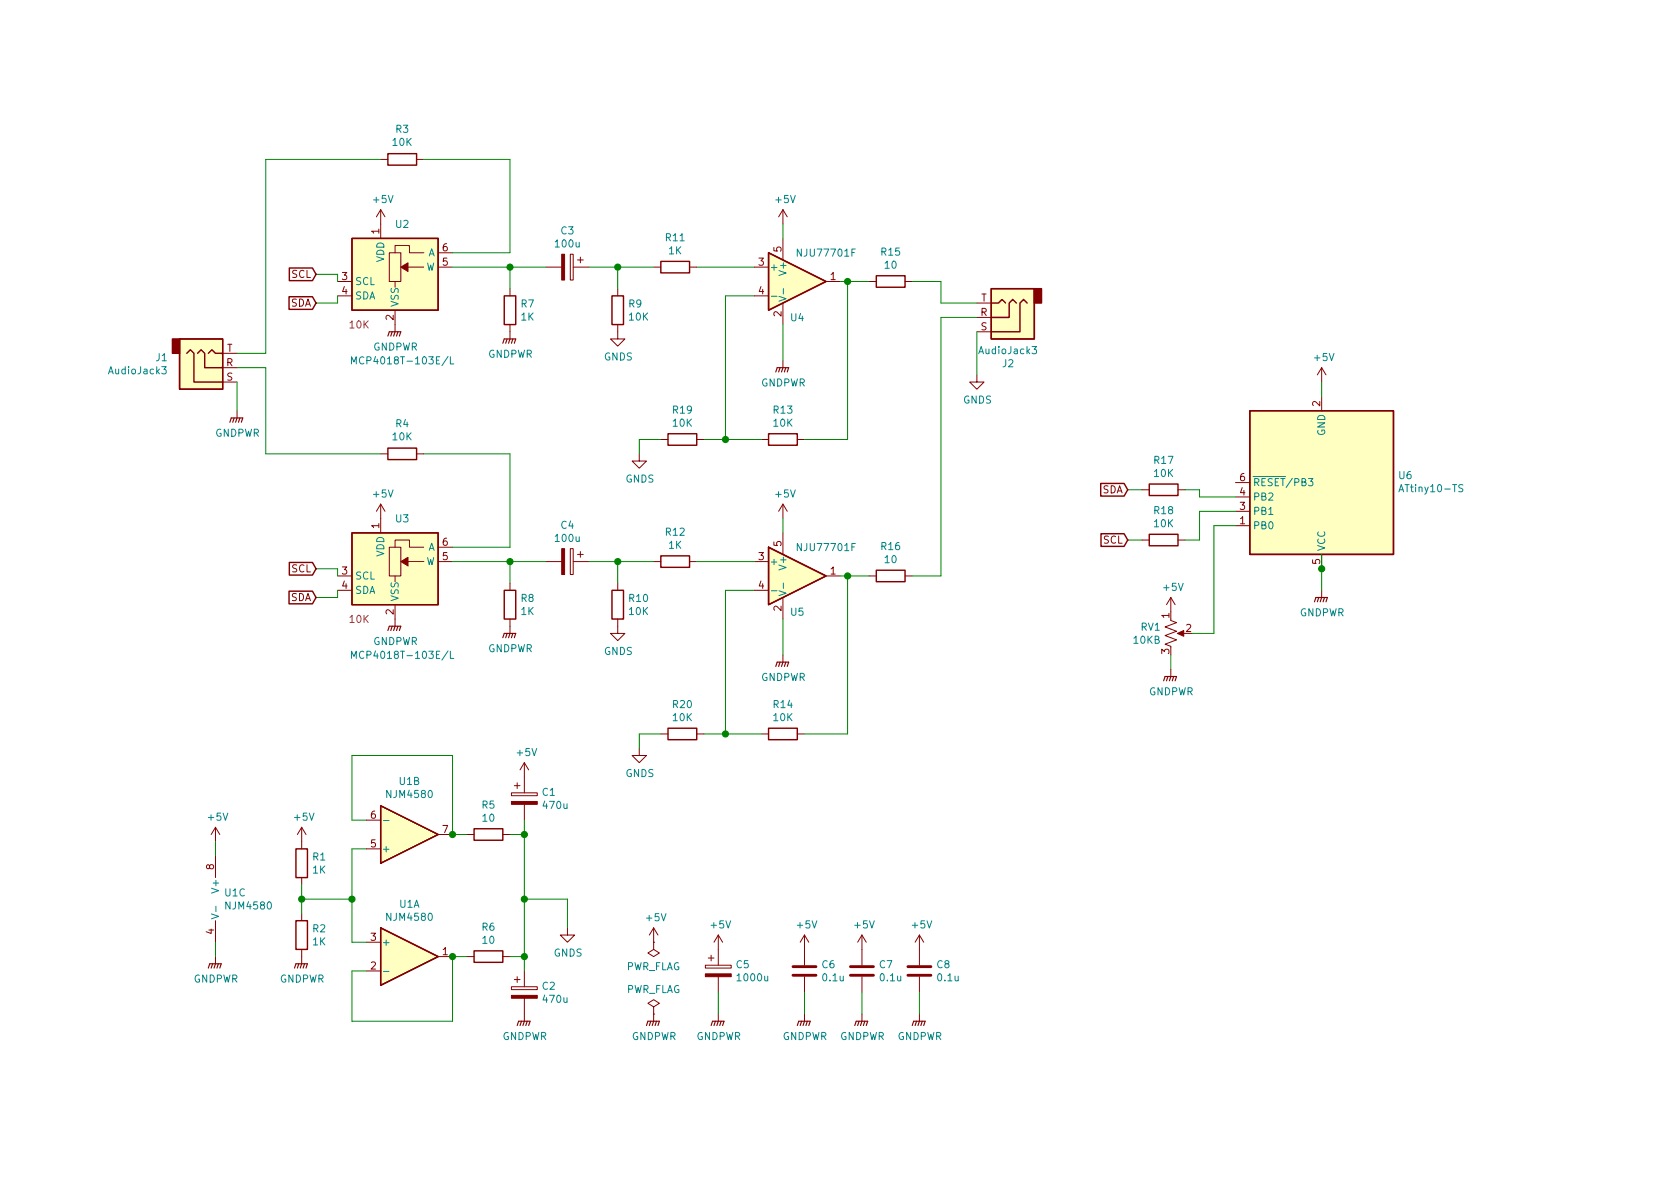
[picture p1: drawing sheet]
<svg xmlns="http://www.w3.org/2000/svg" width="297mm" height="210mm" viewBox="0 0 297 210" stroke-linecap="round" stroke-linejoin="round" font-family="sans-serif">
<g fill="none" stroke="#840000" stroke-width=".18">
<path d="M67.3 28.2h1.3M67.3 37.1l-.8 1.2M67.3 37.1v5.1M67.3 37.1l.8 1.2M73.7 28.2h1.2M138.4 37.1v2.5M138.4 37.1l-.7 1.2M138.4 37.1l.8 1.2M59.7 49.8h2.5M59.7 52.3h2.5M68.8 44.7h2.1v5.1h-2.1zM69.8 44.7v-1.3h2.6v1.3h2.5"/>
<path d="M69.8 49.8v1M69.8 54.9v3.8M72.1 47.2h2.8M77.5 47.2h2.5M77.5 44.7h2.5M90.2 51v1.3M90.2 57.4v2.5M96.5 47.2h2.8M100.8 45h.5v4.5h-.5zM101.3 47.2h2.8M102.1 46h1M102.6 45.5v1"/>
<path d="M109.2 57.4v2.5h1.3l-1.3 1.3-1.3-1.3h1.3M109.2 51v1.3M115.6 47.2h1.2M121.9 47.2h1.3M133.3 47.2h2.6M133.3 52.3h2.6M138.4 42.2v3.8M138.4 53.6v3.8M146 49.8h2.6M153.7 49.8h1.2M160 49.8h1.3M172.7 56.1h2.6"/>
<path d="M172.7 58.7h2.6M172.7 53.6h2.6M39.4 65h2.5M39.4 67.6h2.5M39.4 62.5h2.5M41.9 72.6v1.3M116.8 77.7h1.3M123.2 77.7h1.3M134.6 77.7h1.3M138.4 63.7v1.3M141 77.7h1.2M172.7 66.3v1.3h1.3l-1.3 1.2-1.3-1.2h1.3"/>
<path d="M233.7 65v2.6M233.7 70.1v2.5M233.7 65l-.8 1.3M233.7 65l.7 1.3M67.3 89.1v5.1M67.3 80.3h1.3M67.3 89.1l-.8 1.3M67.3 89.1l.8 1.3M68.8 96.8h2.1v5h-2.1zM69.8 96.8v-1.3h2.6v1.3h2.5M72.1 99.3h2.8M73.7 80.3h1.2"/>
<path d="M77.5 99.3h2.5M77.5 96.8h2.5M96.5 99.3h2.8M100.8 97h.5v4.6h-.5zM101.3 99.3h2.8M102.1 98h1M102.6 97.5v1M113 80.3v1.2h1.3l-1.3 1.3-1.2-1.3h1.2M115.6 99.3h1.2M121.9 99.3h1.3M133.3 99.3h2.6M138.4 89.1v2.6"/>
<path d="M138.4 94.2v3.8M138.4 89.1l-.7 1.3M138.4 89.1l.8 1.3M201.9 86.6h1.3M201.9 95.5h1.3M208.3 86.6h1.2M208.3 95.5h1.2M218.4 93h2.6M218.4 90.4h2.6M218.4 87.9h2.6M218.4 85.3h2.6M233.7 98v2.6"/>
<path d="M59.7 101.8h2.5M59.7 104.4h2.5M69.8 101.8v1.1M69.8 106.9v3.8M90.2 103.1v1.3M90.2 109.5v2.5M109.2 109.5v2.5h1.3l-1.3 1.3-1.3-1.3h1.3M109.2 103.1v1.3M133.3 104.4h2.6M138.4 105.7v3.8M138.4 115.8v1.3M146 101.8h2.6"/>
<path d="M153.7 101.8h1.2M160 101.8h1.3M207 109.7l1 .4-2 .8 2 .7-2 .8 2 .8-2 .7 1 .4M207 105.7v2.5M207 118.4v1.2M207 105.7l-.8 1.2M207 105.7l.8 1.2M208.5 112h1M233.7 104.4v1.3M90.9 138.9h1M91.4 138.4v1M92.7 134.9v5.3"/>
<path d="M92.7 134.9l-.8 1.2M92.7 134.9l.8 1.2M113 132.3v1.3h1.3l-1.3 1.3-1.2-1.3h1.2M116.8 129.8h1.3M123.2 129.8h1.3M134.6 129.8h1.3M141 129.8h1.2M38.1 146.3l-.8 1.3M38.1 146.3v2.5M38.1 151.4v3.8M38.1 146.3l.8 1.3M53.3 146.3v3.8"/>
<path d="M53.3 155.2v1.3M53.3 146.3l-.7 1.3M53.3 146.3l.8 1.3M64.8 150.1h2.5M64.8 145h2.5M77.5 147.6h2.5M82.5 147.6h1.3M88.9 147.6h1.3M90.4 140.2h4.6v.5h-4.6zM92.7 142.2v2.8M38.1 162.8v3.8M38.1 169.2v1.2"/>
<path d="M53.3 161.5v1.3M53.3 167.9v2.5M64.8 171.7h2.5M64.8 166.6h2.5M77.5 169.2h2.5M82.5 169.2h1.3M88.9 169.2h1.3M90.4 174.5h4.6v.5h-4.6zM90.9 173.2h1M91.4 172.7v1M92.7 171.7v2.8M92.7 176.5v4.1"/>
<path d="M100.3 164.1v1.2h1.3l-1.3 1.3-1.2-1.3h1.2M115.6 178l1-.6-1-.6-1 .6 1 .6v1.3M115.6 179.3h.1M115.6 166.6v1.3l1 .6-1 .7-1-.7 1-.6M115.6 166.6h.1M115.6 164.1l-.8 1.2M115.6 164.1v2.5M115.6 179.3v1.3M115.6 164.1l.7 1.2M124.7 170.7h4.6v.5h-4.6zM125.2 169.4h1M125.7 168.9v1"/>
<path d="M127 165.3v5.4M127 172.7v2.8M127 179.3v1.3M127 165.3l-.8 1.3M127 165.3l.8 1.3M142.2 165.3v5.4M142.2 172.7v2.8M142.2 179.3v1.3M142.2 165.3l-.7 1.3M142.2 165.3l.8 1.3M152.4 165.3v5.4M152.4 172.7v2.8"/>
<path d="M152.4 179.3v1.3M152.4 165.3l-.8 1.3M152.4 165.3l.8 1.3M162.6 165.3v5.4M162.6 172.7v2.8M162.6 179.3v1.3M162.6 165.3l-.8 1.3M162.6 165.3l.7 1.3"/>
</g>
<g fill="none" stroke="#840000" stroke-width=".2">
<path d="M68.6 59.4l.2-.7h2.1l-.3 .7M69.3 58.7l-.2 .7M69.8 58.7l-.2 .7M70.4 58.7l-.3 .7M89.7 59.9l-.3 .8M90.2 59.9l-.3 .8M90.7 59.9l-.3 .8M40.6 74.7l.3-.8h2l-.2 .8M41.4 73.9l-.3 .8M41.9 73.9l-.2 .8M42.4 73.9l-.2 .8M88.9 60.7l.3-.8h2l-.3 .8"/>
<path d="M137.2 65.8l.2-.8h2l-.2 .8M137.9 65l-.2 .8M138.4 65l-.2 .8M138.9 65l-.2 .8M68.6 111.5l.2-.8h2.1l-.3 .8M69.3 110.7l-.2 .8M69.8 110.7l-.2 .8M70.4 110.7l-.3 .8M88.9 112.8l.3-.8h2l-.3 .8M89.7 112l-.3 .8M90.2 112l-.3 .8M90.7 112l-.3 .8"/>
<path d="M137.2 117.9l.2-.8h2l-.2 .8M137.9 117.1l-.2 .8M138.4 117.1l-.2 .8M138.9 117.1l-.2 .8M206.5 119.6l-.3 .8M207 119.6l-.2 .8M207.5 119.6l-.2 .8M232.4 106.4l.3-.7h2l-.3 .7M233.2 105.7l-.3 .7M233.7 105.7l-.3 .7M234.2 105.7l-.3 .7M205.7 120.4l.3-.8h2l-.2 .8"/>
<path d="M36.8 171.2l.3-.8h2l-.2 .8M37.6 170.4l-.3 .8M38.1 170.4l-.3 .8M38.6 170.4l-.2 .8M52.1 171.2l.2-.8h2.1l-.3 .8M52.8 170.4l-.2 .8M53.3 170.4l-.2 .8M53.8 170.4l-.2 .8M91.4 181.4l.3-.8h2l-.2 .8M92.2 180.6l-.3 .8M92.7 180.6l-.2 .8M93.2 180.6l-.2 .8"/>
<path d="M114.3 181.4l.3-.8h2l-.3 .8M115.1 180.6l-.3 .8M115.6 180.6l-.3 .8M116.1 180.6l-.3 .8M125.7 181.4l.3-.8h2l-.2 .8M126.5 180.6l-.3 .8M127 180.6l-.3 .8M127.5 180.6l-.2 .8M141 181.4l.2-.8h2.1l-.3 .8M141.7 180.6l-.2 .8M142.2 180.6l-.2 .8M142.7 180.6l-.2 .8"/>
<path d="M151.1 181.4l.3-.8h2l-.2 .8M151.9 180.6l-.3 .8M152.4 180.6l-.3 .8M152.9 180.6l-.2 .8M161.3 181.4l.2-.8h2.1l-.3 .8M162.1 180.6l-.3 .8M162.6 180.6l-.3 .8M163.1 180.6l-.3 .8"/>
</g>
<g fill="none" stroke="#840000" stroke-width=".25">
<path d="M68.6 27.2h5.1v2h-5.1zM31.7 59.9h7.7v8.9h-7.7zM51.1 52.5h4.1l.7 1.1-.7 1.1h-4.1zM51.2 47.4h4l.7 1.1-.7 1.1h-4zM62.2 42.2h15.3v12.7h-15.3zM89.2 52.3h2v5.1h-2zM108.2 52.3h2v5.1h-2zM116.8 46.2h5.1v2.1h-5.1zM135.9 44.7l10.1 5.1-10.1 5.1zM154.9 48.8h5.1v2h-5.1zM175.3 51h7.6v8.9h-7.6zM175.3 53.6h1.2l.7-.6 .6 .6"/>
<path d="M179.7 53.6l-.6-.6-.7 .6v2.5h-3.1M181.6 53.6l-.6-.6-.7 .6v5.1h-5M33 62.5l.7-.7 .6 .7v5.1h5.1M34.9 62.5l.7-.7 .6 .7v2.5h3.2M36.8 62.5l.7-.7 .6 .7h1.3M68.6 79.2h5.1v2.1h-5.1zM118.1 76.7h5.1v2h-5.1zM135.9 76.7h5.1v2h-5.1zM221 72.6h25.4v25.4h-25.4zM51.2 99.5h4l.7 1.1-.7 1.1h-4zM62.2 94.2h15.3v12.7h-15.3zM116.8 98.3h5.1v2h-5.1z"/>
<path d="M135.9 96.8l10.1 5-10.1 5.1zM194.6 85.5h4.2l.6 1.1-.6 1.1h-4.2zM194.7 94.4h4.1l.6 1.1-.6 1.1h-4.1zM203.2 85.6h5.1v2h-5.1zM203.2 94.5h5.1v2h-5.1zM51.1 104.5h4.1l.7 1.2-.7 1.1h-4.1zM89.2 104.4h2v5.1h-2zM108.2 104.4h2v5.1h-2zM154.9 100.8h5.1v2.1h-5.1zM118.1 128.8h5.1v2h-5.1zM135.9 128.8h5.1v2h-5.1zM52.3 150.1h2.1v5.1h-2.1z"/>
<path d="M67.3 142.5l10.2 5.1-10.2 5zM83.8 146.6h5.1v2h-5.1zM52.3 162.8h2.1v5.1h-2.1zM67.3 164.1l10.2 5.1-10.2 5zM83.8 168.1h5.1v2.1h-5.1z"/>
</g>
<g fill="#ffffc2" stroke="#ffffc2" stroke-width=".18">
<path d="M135.9 44.7l10.1 5.1-10.1 5.1z"/>
<path d="M221 72.6h25.4v25.4h-25.4z"/>
<path d="M62.2 42.2h15.3v12.7h-15.3z"/>
<path d="M135.9 96.8l10.1 5-10.1 5.1z"/>
<path d="M175.3 51h7.6v8.9h-7.6z"/>
<path d="M31.7 59.9h7.7v8.9h-7.7z"/>
<path d="M67.3 142.5l10.2 5.1-10.2 5z"/>
<path d="M67.3 164.1l10.2 5.1-10.2 5z"/>
<path d="M62.2 94.2h15.3v12.7h-15.3z"/>
</g>
<g fill="none" stroke="#008484" stroke-width=".18">
<path d="M136.4 52.4h1M137.7 52.4l1.3 .4-1.3 .5M138.5 51v1M28.6 64.8h.8l-.4 .5 .3 .2v.6h-.5l-.2-.1M62.2 64.4v-1.3l.4 .9 .4-.9v1.3M79.6 63.1v1.3h.6M182.5 61.3h.8l-.4 .5 .3 .1v.6l-.5 .1-.2-.2M231.3 84.6h.8l-.4 .5 .4 .1v.6l-.2 .1-.6-.1M258.6 85.8l-.4-.1-.2 .1-.1 .2 .1 .3 .5 .1 .1 .3-.2 .3-.5-.1M62.2 116.4v-1.2l.4 .9 .4-.9v1.2M79.6 115.2v1.2h.6M136.4 104.5h1"/>
<path d="M137.7 104.5l1.3 .4-1.3 .4M138.5 103.1v1M67.8 145.1h1M37.4 161.6l1.3 .4-1.3 .5M38.2 160.2v1M67.8 171.8h1"/>
</g>
<g fill="#840000" stroke="#840000" stroke-width=".18">
<path d="M99.3 45h.5v4.5h-.5z"/>
<path d="M70.9 47.2l1.2-.7v1.5z"/>
<path d="M124.7 172.2h4.6v.5h-4.6z"/>
<path d="M90.4 141.7h4.6v.5h-4.6z"/>
<path d="M90.4 176h4.6v.5h-4.6z"/>
<path d="M208.2 112l1.1-.5v1z"/>
<path d="M99.3 97h.5v4.6h-.5z"/>
<path d="M70.9 99.3l1.2-.8v1.6z"/>
</g>
<path d="M140.2 172.5h4.1M140.2 170.9h4.1M150.4 172.5h4M150.4 170.9h4M160.5 172.5h4.1M160.5 170.9h4.1" fill="none" stroke="#840000" stroke-width=".51"/>
<g fill="#840000" stroke="#840000" stroke-width=".25">
<path d="M182.9 51h1.2v2.6h-1.2z"/>
<path d="M30.5 59.9h1.2v2.6h-1.2z"/>
</g>
<g fill="none" stroke="#008400" stroke-width=".18">
<path d="M67.3 28.2h-20.3v34.3h-5.1M74.9 28.2h15.3v16.5h-10.2M138.4 39.6v2.6M55.9 48.5h3.8v1.3M59.7 52.3v1.3h-3.8M80 47.2h16.5M90.2 47.2v3.8M104.1 47.2h11.5M109.2 47.2v3.8M123.2 47.2h10.1M133.3 52.3h-5v25.4M138.4 57.4v6.3"/>
<path d="M148.6 49.8h5.1M149.9 49.8v27.9h-7.7M161.3 49.8h5.1v3.8h6.3M172.7 56.1h-6.3v45.7h-5.1M172.7 58.7v7.6M41.9 65h5.1v15.3h20.3M41.9 67.6v5M116.8 77.7h-3.8v2.6M124.5 77.7h10.1M233.7 67.6v2.5M74.9 80.3h15.3v16.5h-10.2M80 99.3h16.5"/>
<path d="M90.2 99.3v3.8M104.1 99.3h11.5M109.2 99.3v3.8M123.2 99.3h10.1M138.4 91.7v2.5M199.4 95.5h2.5M199.4 86.6h2.5M209.5 86.6h2.6v1.3h6.3M218.4 93h-3.8v19h-3.8M218.4 90.4h-6.3v5.1h-2.6M233.7 98v6.4M55.9 100.6h3.8v1.2"/>
<path d="M59.7 104.4v1.3h-3.8M133.3 104.4h-5v25.4M138.4 109.5v6.3M148.6 101.8h5.1M149.9 101.8v28h-7.7M207 115.8v2.6M116.8 129.8h-3.8v2.5M124.5 129.8h10.1M38.1 148.8v2.6M53.3 159h8.9M53.3 156.5v5M64.8 145h-2.6v-11.4h17.8v14h2.5"/>
<path d="M64.8 150.1h-2.6v16.5h2.6M90.2 147.6h2.5M92.7 159h7.6v5.1M92.7 145v26.7M38.1 166.6v2.6M82.5 169.2h-2.5v11.4h-17.8v-8.9h2.6M90.2 169.2h2.5M127 175.5v3.8M142.2 175.5v3.8M152.4 175.5v3.8M162.6 175.5v3.8"/>
</g>
<g fill="#008400" stroke="#008400" stroke-width=".25">
<circle cx="149.9" cy="49.8" r=".51"/>
<circle cx="90.2" cy="47.2" r=".51"/>
<circle cx="109.2" cy="47.2" r=".51"/>
<circle cx="92.7" cy="159" r=".51"/>
<circle cx="233.7" cy="100.6" r=".51"/>
<circle cx="92.7" cy="147.6" r=".51"/>
<circle cx="92.7" cy="169.2" r=".51"/>
<circle cx="109.2" cy="99.3" r=".51"/>
<circle cx="128.3" cy="77.7" r=".51"/>
<circle cx="62.2" cy="159" r=".51"/>
<circle cx="80" cy="169.2" r=".51"/>
<circle cx="80" cy="147.6" r=".51"/>
<circle cx="149.9" cy="101.8" r=".51"/>
<circle cx="53.3" cy="159" r=".51"/>
<circle cx="90.2" cy="99.3" r=".51"/>
<circle cx="128.3" cy="129.8" r=".51"/>
</g>
<g font-size="1.8" fill="#008484">
<text x="70" y="23.5">R3</text>
<text x="69.5" y="25.8">10K</text>
<text x="66.1" y="35.9">+5V</text>
<text x="137.2" y="35.9">+5V</text>
<text x="70" y="40.3">U2</text>
<text x="99.2" y="41.4">C3</text>
<text x="67.9" y="46.4" transform="rotate(-90 67.9 46.4)">VDD</text>
<text x="75.3" y="47.9">W</text>
<text x="75.7" y="45.3">A</text>
<text x="98.3" y="43.8">100u</text>
<text x="117.8" y="42.7">R11</text>
<text x="118.3" y="45">1K</text>
<text x="136" y="47.9">+</text>
<text x="141.3" y="45.4">NJU77701F</text>
<text x="155.9" y="45.2">R15</text>
<text x="156.5" y="47.5">10</text>
<text x="62.7" y="50.4">SCL</text>
<text x="62.7" y="53">SDA</text>
<text x="139.1" y="48.3" transform="rotate(-90 139.1 48.3)">V+</text>
<text x="70.5" y="54.4" transform="rotate(-90 70.5 54.4)">VSS</text>
<text x="92.2" y="54.4">R7</text>
<text x="92.2" y="56.7">1K</text>
<text x="111.2" y="54.4">R9</text>
<text x="111.3" y="56.7">10K</text>
<text x="139.9" y="56.8">U4</text>
<text x="27.6" y="63.9">J1</text>
<text x="63.5" y="64.4">MCP4018T-103E/L</text>
<text x="65.9" y="62">GNDPWR</text>
<text x="86.3" y="63.3">GNDPWR</text>
<text x="106.8" y="63.7">GNDS</text>
<text x="173.3" y="62.6">AudioJack3</text>
<text x="177.3" y="64.9">J2</text>
<text x="232.5" y="63.8">+5V</text>
<text x="19.4" y="66.2">AudioJack3</text>
<text x="134.5" y="68.3">GNDPWR</text>
<text x="170.3" y="71.4">GNDS</text>
<text x="38" y="77.2">GNDPWR</text>
<text x="69.5" y="77.9">10K</text>
<text x="70" y="75.6">R4</text>
<text x="119" y="73.1">R19</text>
<text x="119" y="75.5">10K</text>
<text x="136.8" y="73.1">R13</text>
<text x="136.8" y="75.5">10K</text>
<text x="234.3" y="77.1" transform="rotate(-90 234.3 77.1)">GND</text>
<text x="204.1" y="82">R17</text>
<text x="66.1" y="88">+5V</text>
<text x="110.6" y="85.3">GNDS</text>
<text x="137.2" y="88">+5V</text>
<text x="204.1" y="84.3">10K</text>
<text x="221.5" y="88.5">PB2</text>
<text x="221.5" y="86">RESET/PB3</text>
<text x="247.4" y="84.7">U6</text>
<text x="247.9" y="87">ATtiny10-TS</text>
<text x="70" y="92.4">U3</text>
<text x="98.3" y="95.8">100u</text>
<text x="99.2" y="93.5">C4</text>
<text x="117.8" y="94.7">R12</text>
<text x="204.1" y="90.9">R18</text>
<text x="204.1" y="93.2">10K</text>
<text x="221.5" y="93.6">PB0</text>
<text x="221.5" y="91.1">PB1</text>
<text x="67.9" y="98.5" transform="rotate(-90 67.9 98.5)">VDD</text>
<text x="75.3" y="99.9">W</text>
<text x="75.7" y="97.4">A</text>
<text x="118.3" y="97">1K</text>
<text x="136" y="99.9">+</text>
<text x="139.1" y="100.4" transform="rotate(-90 139.1 100.4)">V+</text>
<text x="141.3" y="97.5">NJU77701F</text>
<text x="155.9" y="97.3">R16</text>
<text x="156.5" y="99.6">10</text>
<text x="234.3" y="97.5" transform="rotate(-90 234.3 97.5)">VCC</text>
<text x="62.7" y="102.5">SCL</text>
<text x="62.7" y="105">SDA</text>
<text x="70.5" y="106.4" transform="rotate(-90 70.5 106.4)">VSS</text>
<text x="92.2" y="106.4">R8</text>
<text x="111.3" y="106.4">R10</text>
<text x="205.8" y="104.5">+5V</text>
<text x="92.2" y="108.8">1K</text>
<text x="111.3" y="108.8">10K</text>
<text x="139.9" y="108.9">U5</text>
<text x="200.5" y="113.8">10KB</text>
<text x="201.8" y="111.5">RV1</text>
<text x="229.8" y="109">GNDPWR</text>
<text x="63.5" y="116.5">MCP4018T-103E/L</text>
<text x="65.9" y="114.1">GNDPWR</text>
<text x="86.3" y="115.3">GNDPWR</text>
<text x="106.8" y="115.8">GNDS</text>
<text x="119" y="125.2">R20</text>
<text x="134.5" y="120.4">GNDPWR</text>
<text x="136.8" y="125.2">R14</text>
<text x="203.1" y="123">GNDPWR</text>
<text x="119" y="127.5">10K</text>
<text x="136.8" y="127.5">10K</text>
<text x="91.5" y="133.7">+5V</text>
<text x="110.6" y="137.4">GNDS</text>
<text x="68.6" y="141.1">NJM4580</text>
<text x="70.6" y="138.8">U1B</text>
<text x="85.2" y="143">R5</text>
<text x="95.9" y="140.7">C1</text>
<text x="96.2" y="143">470u</text>
<text x="36.9" y="145.1">+5V</text>
<text x="52.1" y="145.1">+5V</text>
<text x="85.4" y="145.3">10</text>
<text x="55.3" y="152.2">R1</text>
<text x="55.3" y="154.5">1K</text>
<text x="67.4" y="150.7">+</text>
<text x="38.7" y="157.5" transform="rotate(-90 38.7 157.5)">V+</text>
<text x="39.8" y="158.5">U1C</text>
<text x="40.1" y="160.8">NJM4580</text>
<text x="70.6" y="160.5">U1A</text>
<text x="55.3" y="164.9">R2</text>
<text x="55.3" y="167.2">1K</text>
<text x="67.4" y="167.3">+</text>
<text x="68.6" y="162.8">NJM4580</text>
<text x="85.2" y="164.6">R6</text>
<text x="85.4" y="166.9">10</text>
<text x="114.4" y="162.9">+5V</text>
<text x="125.8" y="164.2">+5V</text>
<text x="141" y="164.2">+5V</text>
<text x="151.2" y="164.2">+5V</text>
<text x="161.3" y="164.2">+5V</text>
<text x="34.2" y="173.8">GNDPWR</text>
<text x="49.4" y="173.8">GNDPWR</text>
<text x="97.9" y="169.2">GNDS</text>
<text x="110.6" y="171.6">PWR_FLAG</text>
<text x="130.2" y="171.2">C5</text>
<text x="130.6" y="173.5">1000u</text>
<text x="145.4" y="171.2">C6</text>
<text x="145.6" y="173.5">0.1u</text>
<text x="155.5" y="171.2">C7</text>
<text x="155.7" y="173.5">0.1u</text>
<text x="165.7" y="171.2">C8</text>
<text x="165.9" y="173.5">0.1u</text>
<text x="95.9" y="175">C2</text>
<text x="96.2" y="177.3">470u</text>
<text x="110.6" y="175.6">PWR_FLAG</text>
<text x="88.8" y="183.9">GNDPWR</text>
<text x="111.7" y="183.9">GNDPWR</text>
<text x="123.1" y="183.9">GNDPWR</text>
<text x="138.3" y="183.9">GNDPWR</text>
<text x="148.5" y="183.9">GNDPWR</text>
<text x="158.6" y="183.9">GNDPWR</text>
</g>
<g font-size="1.8" fill="#840000">
<text x="67.1" y="41.4" transform="rotate(-90 67.1 41.4)">1</text>
<text x="78.3" y="47">5</text>
<text x="78.3" y="44.4">6</text>
<text x="134.1" y="47">3</text>
<text x="138.2" y="44.5" transform="rotate(-90 138.2 44.5)">5</text>
<text x="51.6" y="49.1">SCL</text>
<text x="60.5" y="49.5">3</text>
<text x="60.5" y="52.1">4</text>
<text x="134.1" y="52.1">4</text>
<text x="146.8" y="49.5">1</text>
<text x="173.5" y="53.3">T</text>
<text x="51.4" y="54.2">SDA</text>
<text x="69.6" y="56.6" transform="rotate(-90 69.6 56.6)">2</text>
<text x="138.2" y="56" transform="rotate(-90 138.2 56)">2</text>
<text x="173.4" y="55.9">R</text>
<text x="173.4" y="58.4">S</text>
<text x="40" y="64.8">R</text>
<text x="40.1" y="62.2">T</text>
<text x="40.1" y="67.3">S</text>
<text x="233.4" y="71.9" transform="rotate(-90 233.4 71.9)">2</text>
<text x="194.9" y="87.2">SDA</text>
<text x="219.2" y="87.6">4</text>
<text x="219.2" y="85.1">6</text>
<text x="67.1" y="93.4" transform="rotate(-90 67.1 93.4)">1</text>
<text x="219.2" y="92.7">1</text>
<text x="219.2" y="90.2">3</text>
<text x="51.6" y="101.2">SCL</text>
<text x="60.5" y="101.6">3</text>
<text x="78.3" y="99.1">5</text>
<text x="78.3" y="96.5">6</text>
<text x="134.1" y="99.1">3</text>
<text x="138.2" y="96.6" transform="rotate(-90 138.2 96.6)">5</text>
<text x="146.8" y="101.6">1</text>
<text x="195.1" y="96.1">SCL</text>
<text x="233.4" y="99.8" transform="rotate(-90 233.4 99.8)">5</text>
<text x="51.4" y="106.3">SDA</text>
<text x="60.5" y="104.1">4</text>
<text x="134.1" y="104.1">4</text>
<text x="69.6" y="108.7" transform="rotate(-90 69.6 108.7)">2</text>
<text x="138.2" y="108" transform="rotate(-90 138.2 108)">2</text>
<text x="206.8" y="109.3" transform="rotate(-90 206.8 109.3)">1</text>
<text x="209.7" y="111.8">2</text>
<text x="206.8" y="115.7" transform="rotate(-90 206.8 115.7)">3</text>
<text x="65.6" y="149.9">5</text>
<text x="65.6" y="144.8">6</text>
<text x="78.3" y="147.3">7</text>
<text x="37.8" y="153.8" transform="rotate(-90 37.8 153.8)">8</text>
<text x="37.8" y="165.2" transform="rotate(-90 37.8 165.2)">4</text>
<text x="65.6" y="166.4">3</text>
<text x="65.6" y="171.4">2</text>
<text x="78.3" y="168.9">1</text>
</g>
<g font-size="1.8" fill="#840084">
<text x="61.9" y="58.1">10K</text>
<text x="61.9" y="110.2">10K</text>
</g>
</svg>
